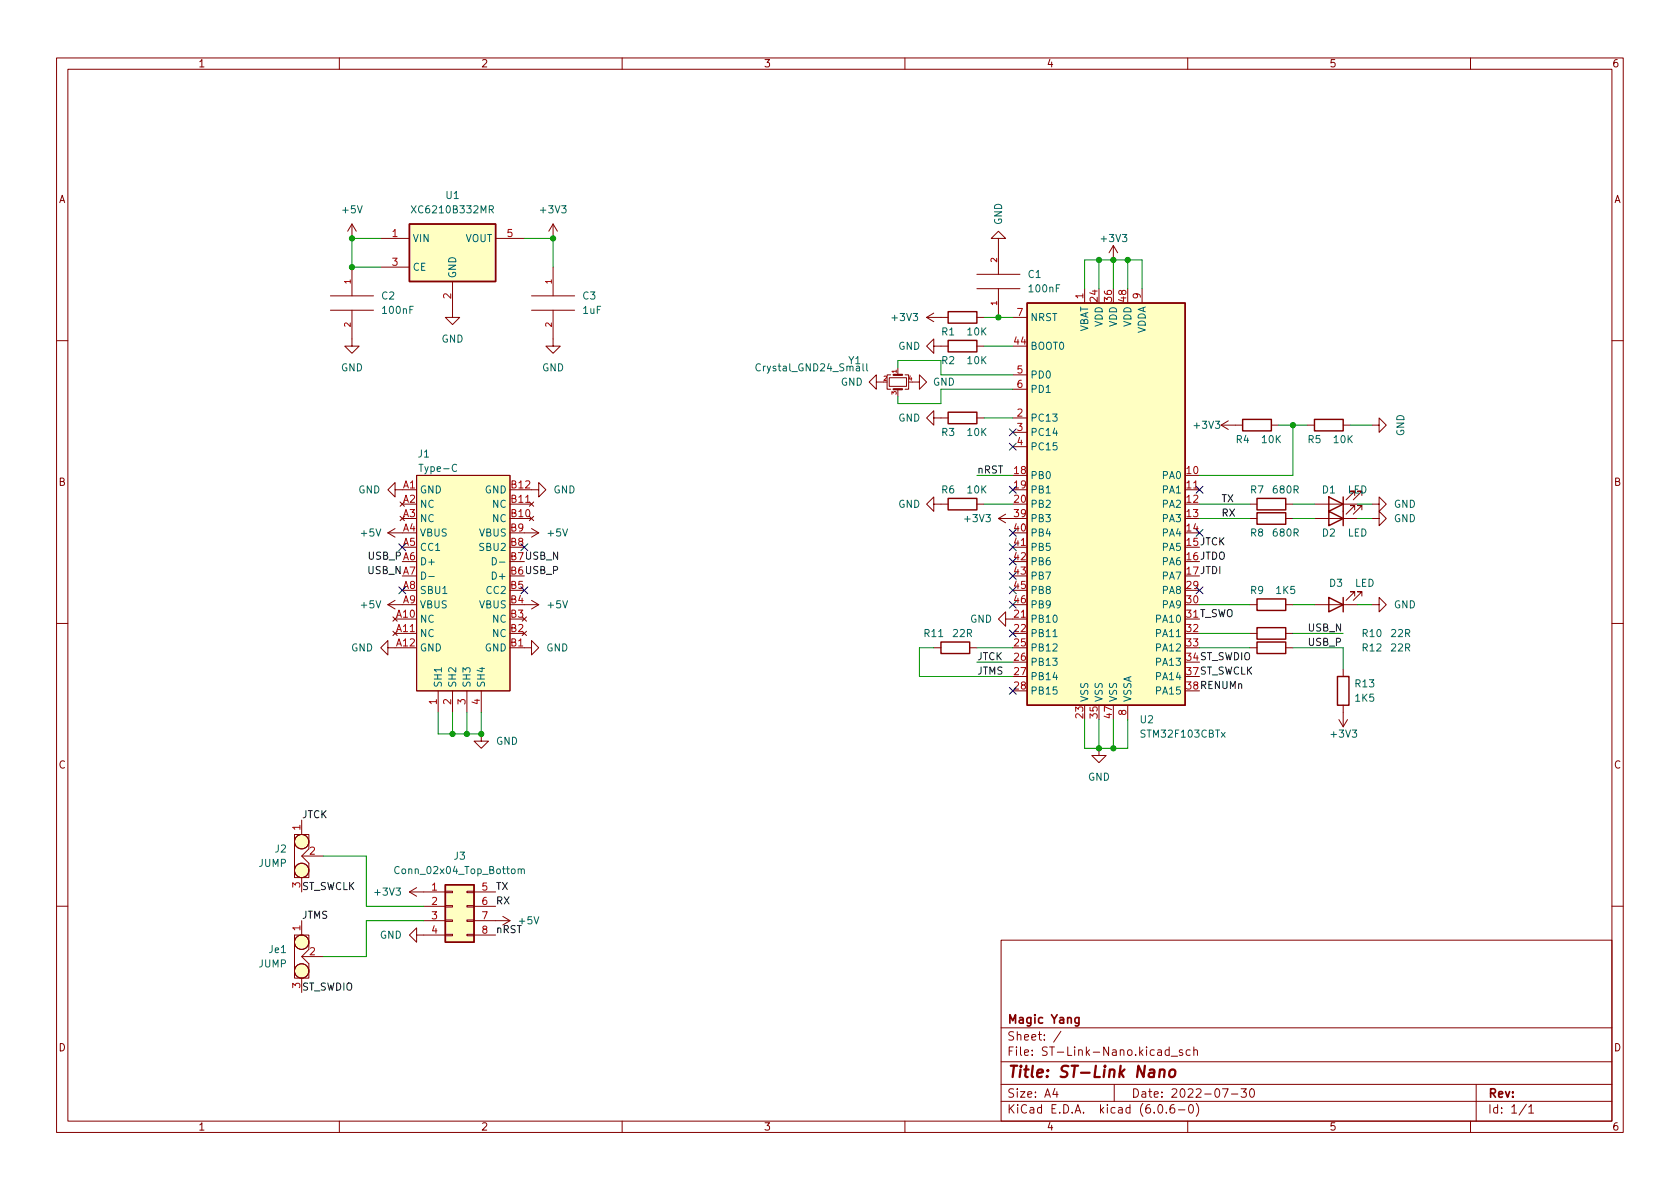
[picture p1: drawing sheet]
<svg xmlns="http://www.w3.org/2000/svg" width="297mm" height="210mm" viewBox="0 0 297 210" stroke-linecap="round" stroke-linejoin="round" font-family="sans-serif">
<g fill="none" stroke="#840000" stroke-width=".18">
<path d="M10 10.2h277v190.1h-277zM12 12.2h273v186.1h-273zM60 10.2v2M110 10.2v2M160 10.2v2M210 10.2v2M260 10.2v2M62.2 39.6l-.7 1.3M62.2 39.6v2.6M62.2 39.6l.8 1.3M97.8 39.6l-.8 1.3M97.8 39.6v2.6"/>
<path d="M97.8 39.6l.8 1.3M58.4 54.9h7.6M58.4 52.3h7.6M62.2 54.9v6.3h1.3l-1.3 1.3-1.2-1.3h1.2M62.2 47.2v5.1M67.3 42.2h5.1M67.3 47.2h5.1M80 49.8v6.3h1.3l-1.3 1.3-1.3-1.3h1.3M87.6 42.2h5.1M94 54.9h7.6M94 52.3h7.6M97.8 54.9v6.3h1.3l-1.3 1.3-1.3-1.3h1.3"/>
<path d="M97.8 47.2v5.1M163.8 56.1h3.8M163.8 56.1l1.3 .8M165.1 55.4l-1.3 .7M172.7 56.1h1.3M172.7 48.5h7.6M172.7 51h7.6M176.5 42.2h1.3l-1.3-1.3-1.2 1.3h1.2v6.3M176.5 51v5.1M179.1 56.1h2.5M191.8 51v2.6M196.8 43.4l-.7 1.3"/>
<path d="M196.8 43.4v2.6M196.8 43.4l.8 1.3M201.9 51v2.6M10 60.2h2M154.9 67.6v-1.3l-1.2 1.3 1.2 1.2v-1.2h1.3M157.2 66.8h3.1v1.5h-3.1zM157.5 66.3h-.7v2.5h.7M158.7 65v1.3M158.7 68.8v1.3M160 66.3h.7v2.5h-.7M161.3 67.6h1.3v-1.3l1.2 1.3-1.2 1.2v-1.2M165.1 73.9v-1.3l-1.3 1.3 1.3 1.3v-1.3h2.5"/>
<path d="M165.1 61.2v-1.3l-1.3 1.3 1.3 1.3v-1.3h2.5M172.7 73.9h1.3M172.7 61.2h1.3M179.1 73.9h2.5M179.1 76.4h2.5M179.1 79h2.5M179.1 66.3h2.5M179.1 68.8h2.5M215.9 75.2h3.8M215.9 75.2l1.3 .7M217.2 74.4l-1.3 .8M224.8 75.2h1.3"/>
<path d="M231.1 75.2h1.3M237.5 75.2h1.3M242.6 75.2h1.2v-1.3l1.3 1.3-1.3 1.2v-1.2M285 60.2h2M68.6 94.2h2.5M68.6 94.2l1.2 .8M69.8 86.6v-1.3l-1.2 1.3 1.2 1.3v-1.3h1.3M69.8 93.5l-1.2 .7M70.7 88.8l.8 .7M71.5 88.8l-.8 .7M73.7 84.1h16.5v38.1h-16.5zM90.2 86.6h5v-1.3l1.3 1.3-1.3 1.3v-1.3"/>
<path d="M90.2 91.7h3.8M90.2 89.1h3.8M92.7 94.2h2.5M93.6 91.3l.8 .8M93.6 88.8l.8 .7M94 93.5l1.2 .7M94.4 91.3l-.8 .8M94.4 88.8l-.8 .7M95.2 94.2l-1.2 .8M165.1 89.1v-1.2l-1.3 1.2 1.3 1.3v-1.3h2.5M172.7 89.1h1.3M176.5 91.7h2.6"/>
<path d="M176.5 91.7l1.3 .8M177.8 90.9l-1.3 .8M179.1 96.8h2.5M209.5 86.6h2.6M221 91.7h1.2M221 89.1h1.2M227.3 91.7h1.3M227.3 89.1h1.3M232.4 91.7h7.6M232.4 89.1h7.6M239.5 90.2v-.8h-.7h.7l-1.5 1.5M239.5 87.6v-.7h-.7h.7l-1.5 1.5"/>
<path d="M240.8 90.2v-.8h-.8h.8l-1.5 1.5M240.8 87.6v-.7h-.8h.8l-1.5 1.5M242.6 89.1h1.2v-1.2l1.3 1.2-1.3 1.3v-1.3M242.6 91.7h1.2v-1.3l1.3 1.3-1.3 1.3v-1.3M10 110.2h2M68.6 114.5v-1.2l-1.3 1.2 1.3 1.3v-1.3h5.1M68.6 106.9h2.5M68.6 106.9l1.2 .8M69.5 109.1l.7 .7M69.5 111.6l.7 .8M69.8 109.5h3.9M69.8 112h3.9"/>
<path d="M69.8 106.2l-1.2 .7M70.2 109.1l-.7 .7M70.2 111.6l-.7 .8M92.3 111.6l.8 .8M92.3 109.1l.8 .7M92.7 114.5h1.3v-1.2l1.2 1.2-1.2 1.3v-1.3M92.7 106.9h2.5M93.1 111.6l-.8 .8M93.1 109.1l-.8 .7M94 106.2l1.2 .7M95.2 106.9l-1.2 .8M165.1 114.5h1.3"/>
<path d="M171.4 114.5h1.3M177.8 109.5v-1.3l-1.3 1.3 1.3 1.2v-1.2h3.8M221 112h1.2M221 114.5h1.2M221 106.9h1.2M227.3 112h1.3M227.3 114.5h1.3M227.3 106.9h1.3M232.4 106.9h7.6M237.5 118.4v1.2M239.5 105.4v-.8h-.7h.7l-1.5 1.6M240.8 105.4v-.8h-.8h.8l-1.5 1.6"/>
<path d="M242.6 106.9h1.2v-1.2l1.3 1.2-1.3 1.3v-1.3M285 110.2h2M77.5 122.2v3.8M80 122.2v3.8M82.5 122.2v3.8M85.1 129.8v1.3h1.3l-1.3 1.2-1.3-1.2h1.3M85.1 122.2v3.8M194.3 132.3v1.3h1.3l-1.3 1.3-1.3-1.3h1.3M199.4 124.7v2.5M236.7 127.2l.8 1.3M237.5 124.7v3.8M238.3 127.2l-.8 1.3"/>
<path d="M52.1 147.6h2.5v2.5l-1.3 1.3 1.3 1.2v2.6h-2.5zM53.3 145v2.6M53.3 155.2v2.5M53.3 151.4h3.8M72.4 157.7l1.3 .8M72.4 157.7h6.3M73.7 157l-1.3 .7M78.7 157.6h1.3v.3h-1.3zM82.5 157.6h1.3v.3h-1.3zM83.8 157.7h3.8M10 160.2h2M52.1 165.3h2.5v2.6l-1.3 1.3 1.3 1.2v2.6h-2.5z"/>
<path d="M53.3 162.8v2.5M53.3 173v2.5M53.3 169.2h3.8M73.7 165.3v-1.2l-1.3 1.2 1.3 1.3v-1.3h5M74.9 162.8h3.8M74.9 160.3h3.8M78.7 165.2h1.3v.3h-1.3zM78.7 162.7h1.3v.2h-1.3zM78.7 160.1h1.3v.3h-1.3zM82.5 165.2h1.3v.3h-1.3zM82.5 162.7h1.3v.2h-1.3zM82.5 160.1h1.3v.3h-1.3z"/>
<path d="M83.8 162.8h6.4M83.8 160.3h3.8M83.8 165.3h3.8M88.9 162l1.3 .8M90.2 162.8l-1.3 .8M177 166.3h108v32h-108zM285 160.2h2M60 198.3v2M110 198.3v2M160 198.3v2M177 194.8h108M177 191.8h108"/>
<path d="M177 187.8h108M177 181.8h108M186.5 192.5l-.4 1h1M186.9 193v1M187.6 182.4l-1.3 1.9M197 191.8v3M204.9 195.4l.2-.1a.81 .81 0 0 1 .6 .7 .81 .81 0 0 1-.3 .8h-.2a.81 .81 0 0 1-.6-.6 .81 .81 0 0 1 .3-.8zM206.2 196.7v.1M206.7 185.7l-.4-.1-.3 .3v.4l.1 .3h.6M206.7 185.1v1.5M207.1 186.8h1.1M207.6 195.3a.59 .59 0 0 0-.7 .7v.5l.1 .3h.4l.2-.1 .1-.5-.1-.2-.5-.1-.2 .3"/>
<path d="M208.4 196.3h1.1M209.1 185.7l-.4-.1-.2 .2 .1 .3 .5 .1v.4h-.6M210 198.3v2M210.4 195.4l.1-.1a.81 .81 0 0 1 .6 .7 .81 .81 0 0 1-.3 .8h-.2a.81 .81 0 0 1-.5-.6 .81 .81 0 0 1 .3-.8zM210.4 185.7l-.4-.1-.3 .3v.4l.2 .3h.5M211.1 185.8l.2-.2 .3 .1 .1 .9M211.1 185.1v1.5M211.5 195.1a1.72 1.72 0 0 1 0 2.3M216.1 192.5h1l-.6 1.5M217.7 193.5h1.2M219.4 192.5h1l-.5 .6 .4 .1v.7l-.2 .1h-.5l-.2-.1M221.1 192.7l.2-.2a.81 .81 0 0 1 .6 .7 .81 .81 0 0 1-.3 .8h-.2a.81 .81 0 0 1-.3-1.3z"/>
<path d="M260 198.3v2M261 191.8v6.5M269.9 195.3l-1.3 1.9M270.3 195.8l.4-.5v1.5M270.3 196.8h.9"/>
<circle cx="53.3" cy="153.9" r="1.27"/>
<circle cx="53.3" cy="148.8" r="1.27"/>
<circle cx="53.3" cy="166.6" r="1.27"/>
<circle cx="53.3" cy="171.7" r="1.27"/>
</g>
<path d="M205.1 189.3a.49 .49 0 0 1 .8 .1l-.1 1.1M205.1 189.1l-.2 1.4M206.9 189.3a.52 .52 0 0 1 .5-.2 .52 .52 0 0 1 .4 .4v.6a.55 .55 0 0 1-.6 .4 .55 .55 0 0 1-.5-.4z" fill="none" stroke="#840000" stroke-width=".4"/>
<path d="M190.8 179.9v1.2l-.3 .3h-.4M190.8 180l-.5-.1-.2 .3v.4l.1 .3h.6" fill="none" stroke="#840000" stroke-width=".3"/>
<g fill="#ffffc2" stroke="#ffffc2" stroke-width=".18">
<path d="M73.7 84.1h16.5v38.1h-16.5z"/>
<path d="M78.7 156.5h5.1v10.1h-5.1z"/>
<path d="M72.4 39.6h15.2v10.2h-15.2z"/>
<path d="M181.6 53.6h27.9v71.1h-27.9z"/>
<circle cx="53.3" cy="153.9" r="1.27"/>
<circle cx="53.3" cy="148.8" r="1.27"/>
<circle cx="53.3" cy="171.7" r="1.27"/>
<circle cx="53.3" cy="166.6" r="1.27"/>
</g>
<g fill="none" stroke="#006464" stroke-width=".18">
<path d="M72.7 36.4l.9 1.3M73.6 36.4l-.9 1.3M86.5 37h.6l.1-.2v-.3l-.7-.1v1.3M86.8 37l.4 .7M134.4 64.4a.6 .6 0 0 0-.8 .5 .6 .6 0 0 0 .6 .7l.2-.1M152.6 64.3v1.1l.2 .2M153.2 64.3v1.1l.2 .2M87 98.6a.64 .64 0 0 1 .8 .6 .64 .64 0 0 1-.8 .7zM88.3 99.4h1M74.5 101.2a.64 .64 0 0 1 .8 .6 .64 .64 0 0 1-.8 .6zM75.8 101.9h1M186.2 112.6h.7"/>
<path d="M70.6 153.3a.6 .6 0 0 0-.9 .5 .6 .6 0 0 0 .6 .7l.3-.1M91.6 153.8l.2-.2 .3 .1 .1 .8M91.6 153.6v.9M92.2 153.8l.1-.2 .3 .1 .1 .8"/>
</g>
<g fill="none" stroke="#840000" stroke-width=".25">
<path d="M72.4 39.6h15.2v10.2h-15.2zM167.6 55.1h5.1v2h-5.1zM181.6 53.6h27.9v71.1h-27.9zM167.6 72.9h5.1v2h-5.1zM167.6 60.2h5.1v2h-5.1zM219.7 74.2h5.1v2h-5.1zM232.4 74.2h5.1v2h-5.1zM167.6 88.1h5.1v2.1h-5.1zM222.2 88.1h5.1v2.1h-5.1zM222.2 90.7h5.1v2h-5.1zM234.9 90.4l2.6 1.3-2.6 1.3zM234.9 87.9l2.6 1.2-2.6 1.3z"/>
<path d="M237.5 87.9v5.1M166.4 113.5h5v2.1h-5zM222.2 111h5.1v2h-5.1zM222.2 105.9h5.1v2h-5.1zM222.2 113.5h5.1v2.1h-5.1zM234.9 105.7l2.6 1.2-2.6 1.3zM236.5 119.6h2v5.1h-2zM237.5 105.7v2.5M78.7 156.5h5.1v10.1h-5.1z"/>
</g>
<path d="M158 66.3h1.5M158 68.8h1.5" fill="none" stroke="#840000" stroke-width=".38"/>
<g fill="none" stroke="#009600" stroke-width=".18">
<path d="M67.3 42.2h-5.1v5h5.1M92.7 42.2h5.1v5M174 56.1h5.1M191.8 51v-5h10.1v5M194.3 46v5M196.8 46v5M199.4 46v5M158.7 65v-1.3h7.7v2.6h12.7M174 61.2h5.1M174 73.9h5.1M179.1 68.8h-12.7v2.6h-7.7v-1.3M226.1 75.2h5"/>
<path d="M228.6 75.2v8.9h-16.5M238.8 75.2h3.8M172.7 84.1h6.4M174 89.1h5.1M212.1 89.1h8.9M212.1 91.7h8.9M228.6 89.1h3.8M228.6 91.7h3.8M240 89.1h2.6M240 91.7h2.6M165.1 114.5h-2.5v5.1h16.5M172.7 114.5h6.4"/>
<path d="M172.7 117.1h6.4M212.1 114.5h8.9M212.1 106.9h8.9M212.1 112h8.9M228.6 114.5h8.9v3.9M228.6 106.9h3.8M228.6 112h8.9M240 106.9h2.6M77.5 126v3.8h7.6v-3.8M80 126v3.8M82.5 126v3.8M191.8 127.2v5.1h7.6v-5.1"/>
<path d="M194.3 127.2v5.1M196.8 127.2v5.1M57.1 151.4h7.7v8.9h10.1M74.9 162.8h-10.1v6.4h-7.7"/>
</g>
<g fill="none" stroke="#000084" stroke-width=".18">
<path d="M178.5 78.4l1.2 1.2M178.5 75.8l1.2 1.3M179.7 78.4l-1.2 1.2M179.7 75.8l-1.2 1.3M70.5 96.2l1.2 1.2M71.7 96.2l-1.2 1.2M92.1 96.2l1.2 1.2M93.3 96.2l-1.2 1.2M178.5 86l1.2 1.2M178.5 93.6l1.2 1.2M178.5 96.2l1.2 1.2M178.5 98.7l1.2 1.2"/>
<path d="M179.7 86l-1.2 1.2M179.7 93.6l-1.2 1.2M179.7 96.2l-1.2 1.2M179.7 98.7l-1.2 1.2M211.5 86l1.2 1.2M211.5 93.6l1.2 1.2M212.7 86l-1.2 1.2M212.7 93.6l-1.2 1.2M70.5 103.8l1.2 1.2M71.7 103.8l-1.2 1.2M92.1 103.8l1.2 1.2M93.3 103.8l-1.2 1.2"/>
<path d="M178.5 111.4l1.2 1.2M178.5 101.2l1.2 1.3M178.5 103.8l1.2 1.2M178.5 106.3l1.2 1.2M179.7 111.4l-1.2 1.2M179.7 101.2l-1.2 1.3M179.7 103.8l-1.2 1.2M179.7 106.3l-1.2 1.2M211.5 103.8l1.2 1.2M212.7 103.8l-1.2 1.2M178.5 121.6l1.2 1.2M179.7 121.6l-1.2 1.2"/>
</g>
<g fill="#009600" stroke="#009600" stroke-width=".18">
<circle cx="194.3" cy="132.3" r=".46"/>
<circle cx="196.8" cy="132.3" r=".46"/>
<circle cx="176.5" cy="56.1" r=".46"/>
<circle cx="80" cy="129.8" r=".46"/>
<circle cx="82.5" cy="129.8" r=".46"/>
<circle cx="85.1" cy="129.8" r=".46"/>
<circle cx="196.8" cy="46" r=".46"/>
<circle cx="199.4" cy="46" r=".46"/>
<circle cx="194.3" cy="46" r=".46"/>
<circle cx="228.6" cy="75.2" r=".46"/>
<circle cx="97.8" cy="42.2" r=".46"/>
<circle cx="62.2" cy="47.2" r=".46"/>
<circle cx="62.2" cy="42.2" r=".46"/>
</g>
<text font-size="2.8" fill="#840000" x="178" y="190.6">Title: ST-Link Nano</text>
<g font-size="2.1" fill="#840000">
<text x="178" y="184">Sheet: /</text>
<text x="178" y="181">Magic Yang</text>
<text x="178" y="186.7">File: ST-Link-Nano.kicad_sch</text>
<text x="178" y="196.9">KiCad E.D.A. kicad (6.0.6-0)</text>
<text x="178" y="194.1">Size: A4</text>
<text x="200" y="194.1">Date: 2022-07-30</text>
<text x="263" y="194.1">Rev:</text>
<text x="263" y="196.9">Id: 1/1</text>
</g>
<g font-size="1.8" fill="#840000">
<text x="35" y="11.9">1</text>
<text x="85" y="11.9">2</text>
<text x="135" y="11.9">3</text>
<text x="185" y="11.9">4</text>
<text x="235" y="11.9">5</text>
<text x="285" y="11.9">6</text>
<text x="10.3" y="35.9">A</text>
<text x="285.3" y="35.9">A</text>
<text x="10.3" y="85.9">B</text>
<text x="285.3" y="85.9">B</text>
<text x="10.3" y="135.9">C</text>
<text x="285.3" y="135.9">C</text>
<text x="10.3" y="185.9">D</text>
<text x="285.3" y="185.9">D</text>
<text x="35" y="199.9">1</text>
<text x="85" y="199.9">2</text>
<text x="135" y="199.9">3</text>
<text x="185" y="199.9">4</text>
<text x="235" y="199.9">5</text>
<text x="285" y="199.9">6</text>
</g>
<g font-size="1.8" fill="#006464">
<text x="78.9" y="35.2">U1</text>
<text x="60.6" y="37.7">+5V</text>
<text x="73.3" y="37.7">XC6210B332MR</text>
<text x="95.7" y="37.7">+3V3</text>
<text x="177.2" y="39.8" transform="rotate(-90 177.2 39.8)">GND</text>
<text x="72.9" y="42.8">VIN</text>
<text x="72.9" y="47.9">CE</text>
<text x="82.2" y="42.8">VOUT</text>
<text x="194.8" y="42.8">+3V3</text>
<text x="67.5" y="53">C2</text>
<text x="80.6" y="49.3" transform="rotate(-90 80.6 49.3)">GND</text>
<text x="103.1" y="53">C3</text>
<text x="181.8" y="49.1">C1</text>
<text x="182.1" y="51.7">100nF</text>
<text x="67.8" y="55.5">100nF</text>
<text x="103.1" y="55.5">1uF</text>
<text x="157.9" y="56.8">+3V3</text>
<text x="166.5" y="59.3">R1</text>
<text x="171.1" y="59.3">10K</text>
<text x="182.1" y="56.8">NRST</text>
<text x="192.4" y="58.9" transform="rotate(-90 192.4 58.9)">VBAT</text>
<text x="194.9" y="57.8" transform="rotate(-90 194.9 57.8)">VDD</text>
<text x="197.5" y="57.8" transform="rotate(-90 197.5 57.8)">VDD</text>
<text x="200" y="57.8" transform="rotate(-90 200 57.8)">VDD</text>
<text x="202.6" y="59.1" transform="rotate(-90 202.6 59.1)">VDDA</text>
<text x="60.3" y="65.7">GND</text>
<text x="78" y="60.6">GND</text>
<text x="95.8" y="65.7">GND</text>
<text x="134.2" y="65.7">Crystal_GND24_Small</text>
<text x="150" y="64.4">Y1</text>
<text x="158.8" y="61.8">GND</text>
<text x="166.5" y="64.4">R2</text>
<text x="171.1" y="64.4">10K</text>
<text x="182.1" y="61.8">BOOT0</text>
<text x="148.6" y="68.2">GND</text>
<text x="164.9" y="68.2">GND</text>
<text x="182.1" y="66.9">PD0</text>
<text x="182.1" y="69.5">PD1</text>
<text x="158.8" y="74.5">GND</text>
<text x="166.5" y="77.1">R3</text>
<text x="171.1" y="77.1">10K</text>
<text x="182.1" y="74.5">PC13</text>
<text x="182.1" y="77.1">PC14</text>
<text x="211.3" y="75.8">+3V3</text>
<text x="248.3" y="77.1" transform="rotate(-90 248.3 77.1)">GND</text>
<text x="73.9" y="80.9">J1</text>
<text x="74.5" y="83.4">Type-C</text>
<text x="182.1" y="79.6">PC15</text>
<text x="218.6" y="78.4">R4</text>
<text x="223.2" y="78.4">10K</text>
<text x="231.3" y="78.4">R5</text>
<text x="235.9" y="78.4">10K</text>
<text x="63.3" y="87.2">GND</text>
<text x="74.2" y="87.2">GND</text>
<text x="74.2" y="89.8">NC</text>
<text x="85.7" y="87.2">GND</text>
<text x="87.1" y="89.8">NC</text>
<text x="97.8" y="87.2">GND</text>
<text x="158.8" y="89.8">GND</text>
<text x="166.5" y="87.2">R6</text>
<text x="171.1" y="87.2">10K</text>
<text x="182.1" y="84.7">PB0</text>
<text x="182.1" y="87.2">PB1</text>
<text x="182.1" y="89.8">PB2</text>
<text x="205.6" y="84.7">PA0</text>
<text x="205.6" y="87.2">PA1</text>
<text x="205.6" y="89.8">PA2</text>
<text x="221.1" y="87.2">R7</text>
<text x="225.2" y="87.2">680R</text>
<text x="233.8" y="87.2">D1</text>
<text x="238.3" y="87.2">LED</text>
<text x="246.4" y="89.8">GND</text>
<text x="63.9" y="94.9">+5V</text>
<text x="74.2" y="92.3">NC</text>
<text x="74.2" y="94.9">VBUS</text>
<text x="84.7" y="94.9">VBUS</text>
<text x="87.1" y="92.3">NC</text>
<text x="96.9" y="94.9">+5V</text>
<text x="170.7" y="92.3">+3V3</text>
<text x="182.1" y="92.3">PB3</text>
<text x="182.1" y="94.9">PB4</text>
<text x="205.6" y="92.3">PA3</text>
<text x="205.6" y="94.9">PA4</text>
<text x="221.1" y="94.9">R8</text>
<text x="225.2" y="94.9">680R</text>
<text x="233.8" y="94.9">D2</text>
<text x="238.3" y="94.9">LED</text>
<text x="246.4" y="92.3">GND</text>
<text x="74.2" y="97.4">CC1</text>
<text x="74.2" y="99.9">D+</text>
<text x="84.9" y="97.4">SBU2</text>
<text x="182.1" y="97.4">PB5</text>
<text x="182.1" y="99.9">PB6</text>
<text x="205.6" y="97.4">PA5</text>
<text x="205.6" y="99.9">PA6</text>
<text x="63.9" y="107.6">+5V</text>
<text x="74.2" y="105">SBU1</text>
<text x="74.2" y="107.6">VBUS</text>
<text x="84.7" y="107.6">VBUS</text>
<text x="86.1" y="105">CC2</text>
<text x="87.4" y="102.5">D+</text>
<text x="96.9" y="107.6">+5V</text>
<text x="182.1" y="102.5">PB7</text>
<text x="182.1" y="105">PB8</text>
<text x="182.1" y="107.6">PB9</text>
<text x="205.6" y="102.5">PA7</text>
<text x="205.6" y="105">PA8</text>
<text x="205.6" y="107.6">PA9</text>
<text x="221.1" y="105">R9</text>
<text x="225.7" y="105">1K5</text>
<text x="235.1" y="103.8">D3</text>
<text x="239.5" y="103.8">LED</text>
<text x="246.4" y="107.6">GND</text>
<text x="74.2" y="110.1">NC</text>
<text x="74.2" y="112.6">NC</text>
<text x="87.1" y="112.6">NC</text>
<text x="87.1" y="110.1">NC</text>
<text x="163.5" y="112.6">R11</text>
<text x="168.6" y="112.6">22R</text>
<text x="171.5" y="110.1">GND</text>
<text x="182.1" y="110.1">PB10</text>
<text x="182.1" y="112.6">PB11</text>
<text x="204.6" y="110.1">PA10</text>
<text x="204.6" y="112.6">PA11</text>
<text x="240.9" y="112.6">R10</text>
<text x="246" y="112.6">22R</text>
<text x="62.1" y="115.2">GND</text>
<text x="74.2" y="115.2">GND</text>
<text x="85.7" y="115.2">GND</text>
<text x="96.6" y="115.2">GND</text>
<text x="182.1" y="115.2">PB12</text>
<text x="182.1" y="117.7">PB13</text>
<text x="204.6" y="115.2">PA12</text>
<text x="204.6" y="117.7">PA13</text>
<text x="240.9" y="115.2">R12</text>
<text x="246" y="115.2">22R</text>
<text x="78.1" y="121.7" transform="rotate(-90 78.1 121.7)">SH1</text>
<text x="80.6" y="121.7" transform="rotate(-90 80.6 121.7)">SH2</text>
<text x="83.2" y="121.7" transform="rotate(-90 83.2 121.7)">SH3</text>
<text x="85.7" y="121.7" transform="rotate(-90 85.7 121.7)">SH4</text>
<text x="182.1" y="120.3">PB14</text>
<text x="182.1" y="122.8">PB15</text>
<text x="192.4" y="124.2" transform="rotate(-90 192.4 124.2)">VSS</text>
<text x="194.9" y="124.2" transform="rotate(-90 194.9 124.2)">VSS</text>
<text x="197.5" y="124.2" transform="rotate(-90 197.5 124.2)">VSS</text>
<text x="200" y="124.2" transform="rotate(-90 200 124.2)">VSSA</text>
<text x="204.6" y="120.3">PA14</text>
<text x="204.6" y="122.8">PA15</text>
<text x="239.7" y="121.5">R13</text>
<text x="239.7" y="124.1">1K5</text>
<text x="87.7" y="131.7">GND</text>
<text x="201.6" y="127.9">U2</text>
<text x="202" y="130.4">STM32F103CBTx</text>
<text x="235.5" y="130.4">+3V3</text>
<text x="192.3" y="138">GND</text>
<text x="45.8" y="153.3">JUMP</text>
<text x="48.6" y="150.7">J2</text>
<text x="70.4" y="154.6">Conn_02x04_Top_Bottom</text>
<text x="80.3" y="152">J3</text>
<text x="66.4" y="158.4">+3V3</text>
<text x="67.1" y="166">GND</text>
<text x="45.8" y="171.1">JUMP</text>
<text x="47.6" y="168.5">Je1</text>
</g>
<g font-size="1.8" fill="#a90000">
<text x="69.4" y="41.9">1</text>
<text x="89.7" y="41.9">5</text>
<text x="69.4" y="47">3</text>
<text x="79.8" y="52.8" transform="rotate(-90 79.8 52.8)">2</text>
<text x="191.5" y="52.8" transform="rotate(-90 191.5 52.8)">1</text>
<text x="194.1" y="53.3" transform="rotate(-90 194.1 53.3)">24</text>
<text x="196.6" y="53.3" transform="rotate(-90 196.6 53.3)">36</text>
<text x="199.1" y="53.3" transform="rotate(-90 199.1 53.3)">48</text>
<text x="201.7" y="52.8" transform="rotate(-90 201.7 52.8)">9</text>
<text x="179.8" y="55.9">7</text>
<text x="179.4" y="61">44</text>
<text x="179.8" y="66">5</text>
<text x="179.8" y="68.6">6</text>
<text x="179.8" y="73.7">2</text>
<text x="179.8" y="76.2">3</text>
<text x="179.4" y="83.8">18</text>
<text x="179.8" y="78.7">4</text>
<text x="209.8" y="83.8">10</text>
<text x="71.3" y="86.4">A1</text>
<text x="71.3" y="88.9">A2</text>
<text x="90.5" y="88.9">B11</text>
<text x="90.5" y="86.4">B12</text>
<text x="179.4" y="86.4">19</text>
<text x="179.4" y="88.9">20</text>
<text x="209.8" y="86.4">11</text>
<text x="209.8" y="88.9">12</text>
<text x="71.3" y="91.4">A3</text>
<text x="71.3" y="94">A4</text>
<text x="90.3" y="94">B9</text>
<text x="90.5" y="91.4">B10</text>
<text x="179.4" y="91.4">39</text>
<text x="179.4" y="94">40</text>
<text x="209.8" y="91.4">13</text>
<text x="209.8" y="94">14</text>
<text x="71.3" y="96.5">A5</text>
<text x="90.3" y="96.5">B8</text>
<text x="179.4" y="96.5">41</text>
<text x="179.4" y="99.1">42</text>
<text x="179.4" y="101.6">43</text>
<text x="71.3" y="104.1">A8</text>
<text x="71.3" y="106.7">A9</text>
<text x="90.3" y="106.7">B4</text>
<text x="90.3" y="104.1">B5</text>
<text x="179.4" y="104.1">45</text>
<text x="179.4" y="106.7">46</text>
<text x="209.8" y="104.1">29</text>
<text x="209.8" y="106.7">30</text>
<text x="70.1" y="109.2">A10</text>
<text x="70.1" y="111.8">A11</text>
<text x="90.3" y="111.8">B2</text>
<text x="90.3" y="109.2">B3</text>
<text x="179.4" y="109.2">21</text>
<text x="179.4" y="111.8">22</text>
<text x="209.8" y="111.8">32</text>
<text x="70.1" y="114.3">A12</text>
<text x="90.3" y="114.3">B1</text>
<text x="179.4" y="114.3">25</text>
<text x="179.4" y="116.8">26</text>
<text x="179.4" y="119.4">27</text>
<text x="209.8" y="114.3">33</text>
<text x="77.2" y="124.6" transform="rotate(-90 77.2 124.6)">1</text>
<text x="79.8" y="124.6" transform="rotate(-90 79.8 124.6)">2</text>
<text x="82.3" y="124.6" transform="rotate(-90 82.3 124.6)">3</text>
<text x="84.8" y="124.6" transform="rotate(-90 84.8 124.6)">4</text>
<text x="179.4" y="121.9">28</text>
<text x="191.5" y="127" transform="rotate(-90 191.5 127)">23</text>
<text x="194.1" y="127" transform="rotate(-90 194.1 127)">35</text>
<text x="196.6" y="127" transform="rotate(-90 196.6 127)">47</text>
<text x="199.1" y="126.5" transform="rotate(-90 199.1 126.5)">8</text>
<text x="53.1" y="146.8" transform="rotate(-90 53.1 146.8)">1</text>
<text x="54.8" y="151.1">2</text>
<text x="53.1" y="157" transform="rotate(-90 53.1 157)">3</text>
<text x="76.3" y="157.5">1</text>
<text x="76.3" y="160">2</text>
<text x="85.2" y="157.5">5</text>
<text x="85.2" y="160">6</text>
<text x="53.1" y="164.6" transform="rotate(-90 53.1 164.6)">1</text>
<text x="76.3" y="162.6">3</text>
<text x="76.3" y="165.1">4</text>
<text x="85.2" y="162.6">7</text>
<text x="85.2" y="165.1">8</text>
<text x="54.8" y="168.9">2</text>
<text x="53.1" y="174.7" transform="rotate(-90 53.1 174.7)">3</text>
</g>
<g font-size="1.8" fill="#0f0f0f">
<text x="172.7" y="83.7">nRST</text>
<text x="215.9" y="88.8">TX</text>
<text x="215.9" y="91.3">RX</text>
<text x="65.1" y="101.5">USB_NA7</text>
<text x="65.2" y="99">USB_PA6</text>
<text x="90.3" y="101.6">B6USB_P</text>
<text x="90.3" y="99.1">B7USB_N</text>
<text x="209.8" y="96.5">15JTCK</text>
<text x="209.8" y="99.1">16JTDO</text>
<text x="209.8" y="101.6">17JTDI</text>
<text x="209.8" y="109.2">31T_SWO</text>
<text x="231.1" y="111.7">USB_N</text>
<text x="172.7" y="119.3">JTMS</text>
<text x="172.7" y="116.7">JTCK</text>
<text x="209.8" y="116.8">34ST_SWDIO</text>
<text x="209.8" y="119.4">37ST_SWCLK</text>
<text x="231.1" y="114.2">USB_P</text>
<text x="209.8" y="121.9">38RENUMn</text>
<text x="53.3" y="144.7">JTCK</text>
<text x="53.3" y="157.4">ST_SWCLK</text>
<text x="87.6" y="157.4">TX</text>
<text x="87.6" y="159.9">RX</text>
<text x="53.3" y="162.5">JTMS</text>
<text x="87.6" y="165">nRST</text>
<text x="91.9" y="163.4">+5V</text>
<text x="53.3" y="175.2">ST_SWDIO</text>
</g>
<g font-size="1.4" fill="#a90000">
<text x="176.3" y="46.4" transform="rotate(-90 176.3 46.4)">2</text>
<text x="62" y="50.2" transform="rotate(-90 62 50.2)">1</text>
<text x="97.5" y="50.2" transform="rotate(-90 97.5 50.2)">1</text>
<text x="176.3" y="54" transform="rotate(-90 176.3 54)">1</text>
<text x="62" y="57.8" transform="rotate(-90 62 57.8)">2</text>
<text x="97.5" y="57.8" transform="rotate(-90 97.5 57.8)">2</text>
</g>
<g font-size="1.1" fill="#a90000">
<text x="158.5" y="65.9" transform="rotate(-90 158.5 65.9)">1</text>
<text x="156.2" y="67.3">2</text>
<text x="158.5" y="69.8" transform="rotate(-90 158.5 69.8)">3</text>
<text x="160.7" y="67.3">4</text>
</g>
</svg>
